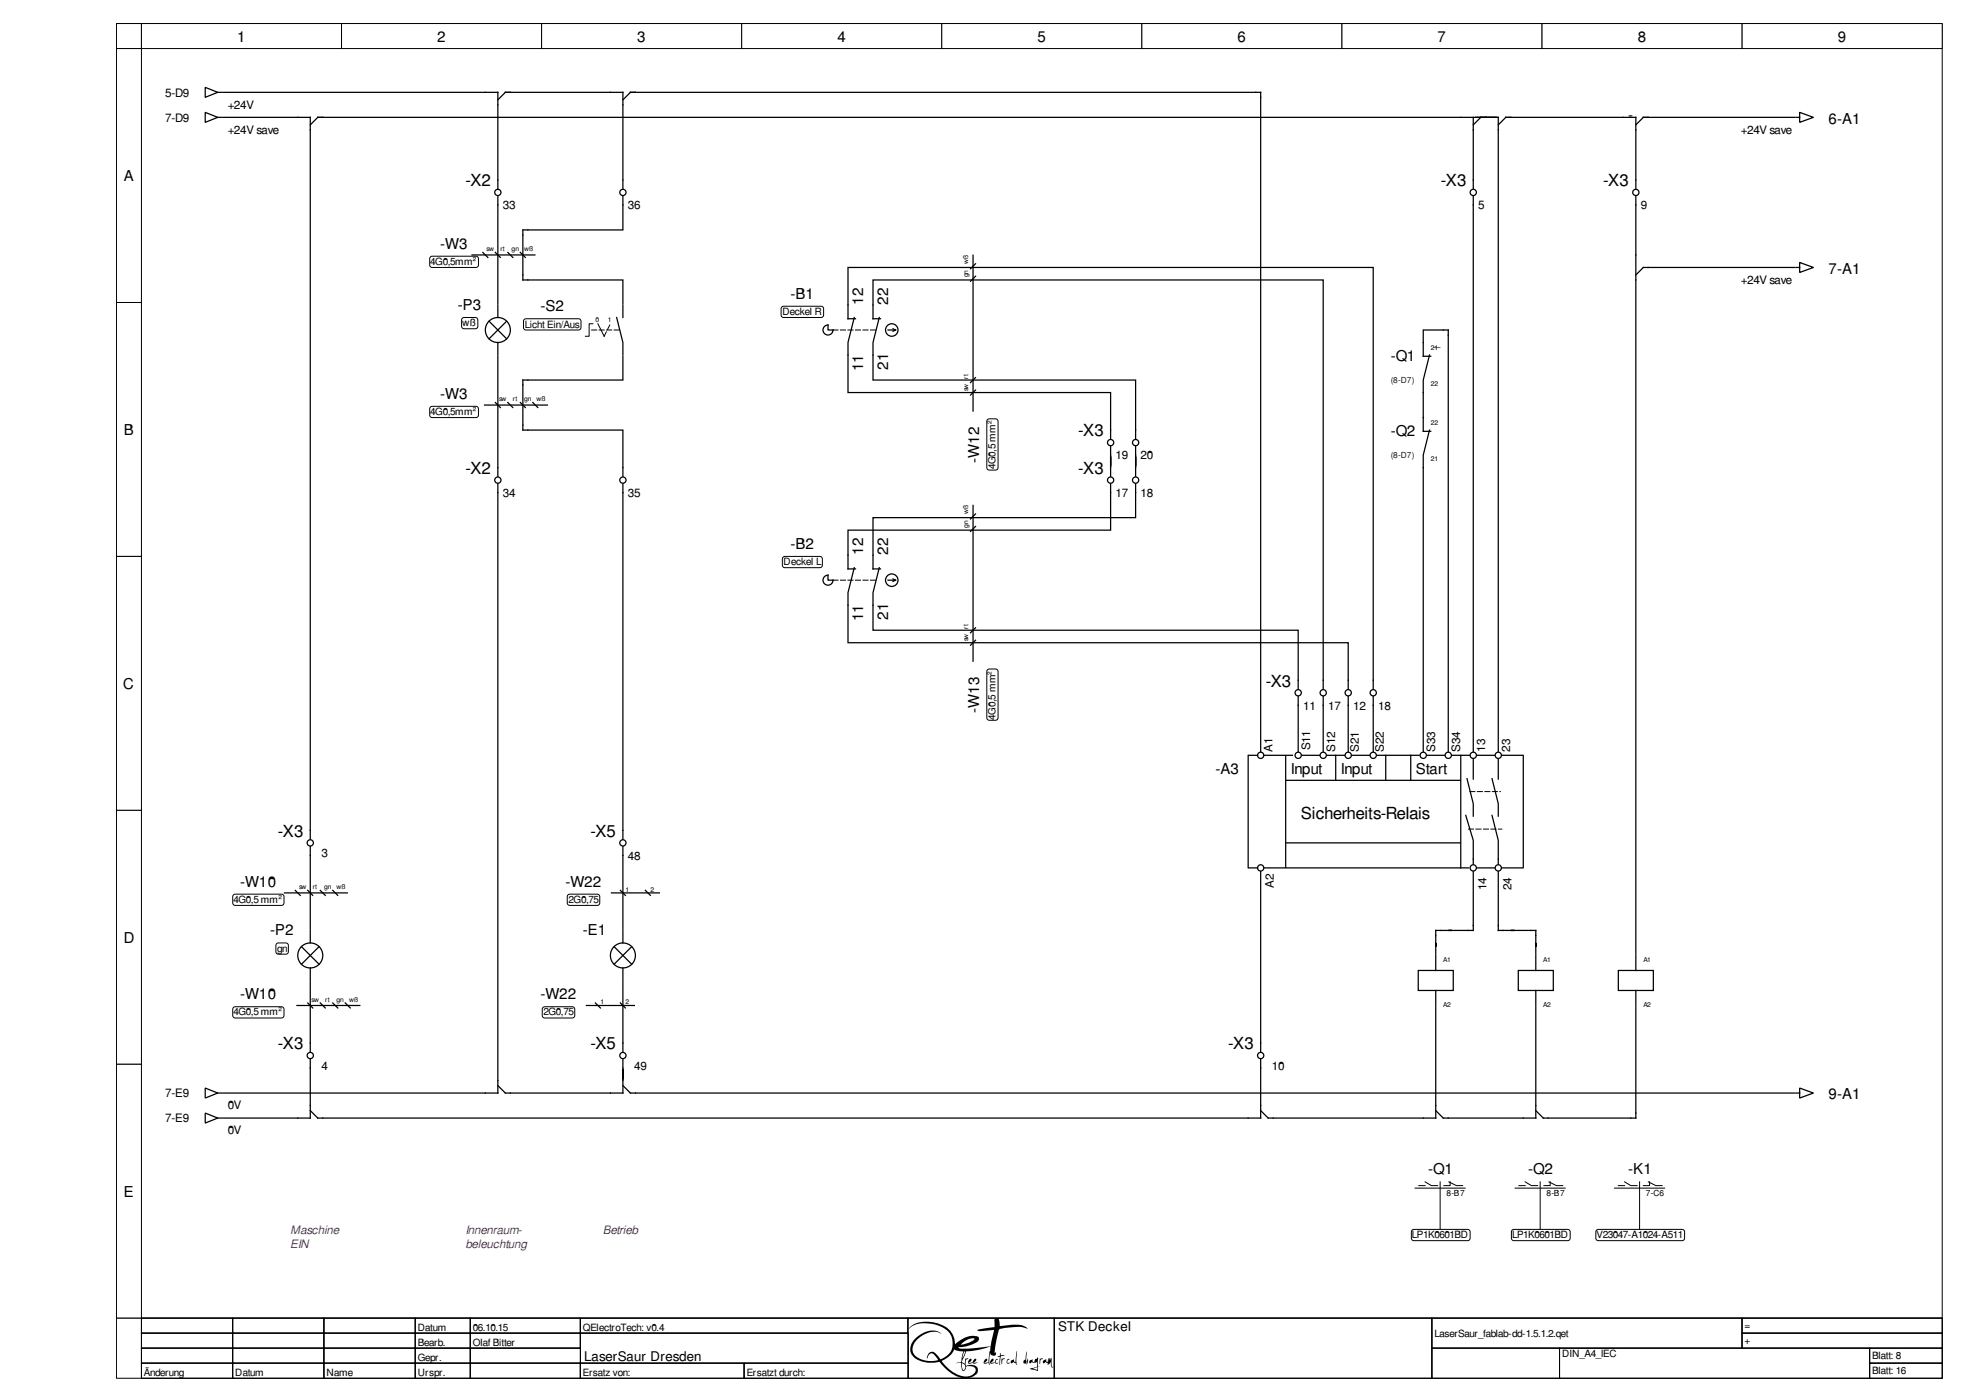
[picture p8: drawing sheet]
<svg xmlns="http://www.w3.org/2000/svg" width="420mm" height="297mm" viewBox="0 0 420 297" stroke-linecap="round" stroke-linejoin="round" font-family="sans-serif">
<path d="M24.9 5h390v276.5h-390z" fill="none" stroke="#000" stroke-width=".21"/>
<g fill="#fff" stroke="#000" stroke-width=".21">
<path d="M24.9 5h5.3v5.4h-5.3z"/>
<path d="M30.2 5h42.8v5.4h-42.8z"/>
<path d="M73 5h42.7v5.4h-42.7z"/>
<path d="M115.7 5h42.7v5.4h-42.7z"/>
<path d="M158.4 5h42.8v5.4h-42.8z"/>
<path d="M201.2 5h42.7v5.4h-42.7z"/>
<path d="M243.9 5h42.7v5.4h-42.7z"/>
<path d="M286.6 5h42.8v5.4h-42.8z"/>
<path d="M329.4 5h42.7v5.4h-42.7z"/>
<path d="M372.1 5h42.8v5.4h-42.8z"/>
<path d="M24.9 10.4h5.3v54.2h-5.3z"/>
<path d="M24.9 64.6h5.3v54.2h-5.3z"/>
<path d="M24.9 118.8h5.3v54.2h-5.3z"/>
<path d="M24.9 173h5.3v54.3h-5.3z"/>
<path d="M24.9 227.3h5.3v54.2h-5.3z"/>
<path d="M24.9 281.5h390v12.8h-390z"/>
<path d="M30.2 281.5h19.5v3.2h-19.5z"/>
</g>
<path d="M30.2 281.5h19.5v3.2h-19.5z" fill="none" stroke="#000" stroke-width=".21"/>
<path d="M49.7 281.5h19.5v3.2h-19.5z" fill="#fff" stroke="#000" stroke-width=".21"/>
<path d="M49.7 281.5h19.5v3.2h-19.5z" fill="none" stroke="#000" stroke-width=".21"/>
<path d="M69.2 281.5h19.5v3.2h-19.5z" fill="#fff" stroke="#000" stroke-width=".21"/>
<path d="M69.2 281.5h19.5v3.2h-19.5z" fill="none" stroke="#000" stroke-width=".21"/>
<path d="M88.7 281.5h11.8v3.2h-11.8z" fill="#fff" stroke="#000" stroke-width=".21"/>
<path d="M88.7 281.5h11.8v3.2h-11.8z" fill="none" stroke="#000" stroke-width=".21"/>
<path d="M100.5 281.5h23.5v3.2h-23.5z" fill="#fff" stroke="#000" stroke-width=".21"/>
<path d="M100.5 281.5h23.5v3.2h-23.5z" fill="none" stroke="#000" stroke-width=".21"/>
<path d="M124 281.5h70v3.2h-70z" fill="#fff" stroke="#000" stroke-width=".21"/>
<path d="M124 281.5h70v3.2h-70z" fill="none" stroke="#000" stroke-width=".21"/>
<path d="M194 281.5h31.2v12.8h-31.2z" fill="#fff" stroke="#000" stroke-width=".21"/>
<g fill="#000">
<path d="M207 290.3l.4-.2a.61 .61 0 0 1-.5 .9 .87 .87 0 0 0 1.2-.7l.4-.1a.76 .76 0 0 1-.6 .8l.9-.1-.7 .3-.4-.2-.8 .2-.1-.3zM211.8 290.3l.4-.1a.73 .73 0 0 1-.6 .8l.9-.1 .1-.4a.38 .38 0 0 1 .5-.3v.2h-.2l-.2 .2v.4h.6a.57 .57 0 0 1-.9 0l-.1 .1a.53 .53 0 0 1-.8-.1zM213.6 288.9l.2 .5 .5-.1 .3 .3h-.7a1.89 1.89 0 0 0-.3 1.7l-.1 .2 .1-1.8h-.5l.5-.2zM214 290l.1 .2 .3-.1 .2 .1a.69 .69 0 0 0-.5 1l-.1 .1zM215.2 290.3l.2-.1 .2 .1a.42 .42 0 0 0-.4 .3 .42 .42 0 0 0 .1 .4l.5-.1a.44 .44 0 0 1-.6 .3 .44 .44 0 0 1-.1-.7zM217.2 288.6l-.1 1.9 .1 .9-.7-.6-.4 .3-.2-.2v-.3l.6-.4 .1 .4 .3 .3zM219.3 288.6l-.1 2.1 .4-.6v.9l-.1 .2-.1-.6-.1 .8-.4-.3a.41 .41 0 0 1-.3-.4 .41 .41 0 0 1 .4-.4zM222.2 290v.2l.3-.1 .3 .1-.5 .2-.2 .9zM223 290.4l.4-.2 .1 .5 .3 .2 .1-.8 .1 .7 .2-.8 .1 .5 .3-.5 .1 1.7 .1 .2 .3-.1-.5 .2-.2-1.2-.2 .4-.1-.1-.2 .3-.1-.3-.5-.3-.5 .3v-.5z"/>
<path d="M207 290.3l-.2 .8 .3 .1 .6-.2a.83 .83 0 0 0 1.2-.1l-.8 .1-.1-.1a.53 .53 0 0 0 .4-.8l-.3 .2a.88 .88 0 0 1-1.2 .7l.6-.6-.1-.3zM207 290.3l.2-.1h.3l-.1 .4-.5 .3 .2 .1 .6-.1 .5-.7h.3a.62 .62 0 0 1-.5 .7l.1 .1 .7-.1-.7 .3-.3-.2-.9 .2-.1-.3z"/>
<path d="M211.8 290.3l-.3 .7a.87 .87 0 0 0 1 0l.4 .2 .4-.2h-.6v-.4l.2-.2h.3l-.1-.2a.46 .46 0 0 0-.6 .5v.2l-.9 .1a.66 .66 0 0 0 .5-.9zM211.9 290.2h.3a.76 .76 0 0 1-.6 .8h.2a.65 .65 0 0 0 .9-.6l.3-.2 .2 .1-.3 .1-.2 .6h.6a.49 .49 0 0 1-.8 0l-.2 .1a.53 .53 0 0 1-.8-.1z"/>
<path d="M194.5 283.3l-.5 .7 .8-.8 1.4-.5 1.4-.1 1.4 .1a6.3 6.3 0 0 1 3.7 1.8l.3 .4a3.5 3.5 0 0 1-1.2 4.9l-.9 .5-1.1-1.3a1.08 1.08 0 0 0-1.3-.1 1.08 1.08 0 0 0-.4 1.2 .92 .92 0 0 1 .7-1 .92 .92 0 0 1 1.1 .6l.5 .7a5.1 5.1 0 0 1-5.2-1.2l-.3-.9 .2-1a4.1 4.1 0 0 1 1.9-2.1l1.1-.5 1-.3h.9l1.1 .4-1.2-.6a4.9 4.9 0 0 0-4 1.3 2.72 2.72 0 0 0-.2 4.7 6 6 0 0 0 3.1 .8l1.9-.2 1.6 1.8a5 5 0 0 0 5.2 1.5l.8-.4 .5-.5a1.19 1.19 0 0 0-.1-1.3 1.19 1.19 0 0 0-1.3-.4l-1 .2-.1-1.1 .2-.3 .3-.1-.1-.2-.4 .2-.1-.1-.1 1.1-.6-.3 .9-2.3 2.8-.4 2.4-.7-.5 3.4-.8 .1 .5-.4 .1-.3-.1-.2-.5 .3-.2 .5v.2l.4 .1 .6-.2 .3 .4h.1l-.2-.7 .2-1.8 .2 .4 .6 .2a.4 .4 0 0 0 .5-.4l-.1-.3-.2 .1v-.7l.9-4.3 1.3-.3 2.9-.3 1.9 .4a1.04 1.04 0 0 0-1-.6l-2.2-.2-2.7 .3-.3-1.6a.53 .53 0 0 0-.7 0 .53 .53 0 0 0-.2 .6v1.2l-3.7 .6 .7 .3 2.9-.3-.7 3.5-5.6 .5a1.33 1.33 0 0 1-1.3-.3l1.4-.1 2.1-.7 .8-.6 .1-.7-.8-.3-1.7 .1-1.5 .8-1.1 .9-.2-1.2a5.5 5.5 0 0 0-5.3-3.6h-1.3l-1.3 .2zM194.5 283.3a6.6 6.6 0 0 1 6.2-.5l1.1 .5a4.5 4.5 0 0 1 2.2 3.8l.2-.2a4.8 4.8 0 0 1 4.7-1.4l.2 .1a1.01 1.01 0 0 1-.9 1.2 7.9 7.9 0 0 1-3.2 .9h-.3l.5 .3h1.4l5-.5 .7-3.5-2.9 .3-.7-.3 3.8-.6-.1-1.6 .2-.3h.5l.3 .2 .2 1.5 2.7-.3a4 4 0 0 1 3.1 .7l.1 .1-1.4-.3h-.8l-3.7 .4a4.9 4.9 0 0 0-.8 2.6l-.3 2.3v.3l.2-.2v.3l-.2 .4a.66 .66 0 0 1-1-.6l-.1 .5a2.81 2.81 0 0 0 .1 2h-.2l-.2-.4-.6 .2-.4-.1v-.2l.2-.5 .5-.3 .1 .2-.1 .3-.5 .4 .8-.1 .5-3.4-2.4 .7-2.8 .4-.9 2.2 .6 .4 .1-1.1 .1 .1 .5-.1v.1l-.5 .3-.1 .8 .2 .4a2.39 2.39 0 0 1 1.9-.1l.5 .5 .1 .5-.1 .6-.5 .5-1.3 .5h-1.9a10.2 10.2 0 0 1-4.4-3.4l-.4 .1a6.8 6.8 0 0 1-3.9-.3l-1-.6-.5-.6-.4-.6-.1-.8a5 5 0 0 1 4-3.8h1.5l1.2 .6a3.3 3.3 0 0 0-3.8 .2 3.6 3.6 0 0 0-2.3 3.8 3.3 3.3 0 0 0 2.3 1.7l1.7 .2 1.4-.3-.8-1-.5-.4-.7 .3-.3 .8-.1-.1a1.2 1.2 0 0 1 1.3-1.3l.8 .6 .8 .9h.2l1-.6 .8-.7 .5-.9 .1-.9a4 4 0 0 0-3.4-4.2l-1.1-.2a5.2 5.2 0 0 0-5 1.2zM205.3 287.1l1.4-1.1 1-.2 .5 .1a4.8 4.8 0 0 1-2.9 1.2zM205.3 287.1h.4l1.3-.4 1.2-.8-.5-.1-1 .2zM201.1 290.6a5.3 5.3 0 0 0 2.7-2.3v-.1a2.42 2.42 0 0 0 1.8 .4h.2l-.5 2.3h-.8l-.3 .3 .6-.2h.5a1.65 1.65 0 0 0 .5 1.8l.3-.3 .2-.4a.98 .98 0 0 1 1.4-.3 .9 .9 0 0 1 .7 .8 .9 .9 0 0 1-.6 .9l-.4 .3a5.4 5.4 0 0 1-5.5-2.2zM201.1 290.6a8.4 8.4 0 0 0 3.8 3.1 2.57 2.57 0 0 0 3.5-1 1.39 1.39 0 0 0-1.9-.9l-.4 .7-.4 .3-.3-.5-.1-1.3h-.5l-.6 .2a1.05 1.05 0 0 1 1.1-.3l.5-2.3-1.2-.1-.8-.3a4 4 0 0 1-2.4 2.3zM206 288.6h.2l-.1 .2-.5 1.3zM206 288.6l-.4 1.5 .5-1.3 .1-.2zM205.5 291.1l.6 .4 .1 .5a.39 .39 0 0 1-.1 .4 .39 .39 0 0 1-.5 .1zM205.5 291.1a1.36 1.36 0 0 0 .4 1.5l.3-.7a.84 .84 0 0 0-.7-.8z"/>
<path d="M194.5 283.3l-.5 .6 .1-.1a5.9 5.9 0 0 1 5.6-1 4.2 4.2 0 0 1 3.8 4.3 3.4 3.4 0 0 1-2.7 3.1l-1-1.2a1.06 1.06 0 0 0-1.3-.1 1.06 1.06 0 0 0-.4 1.2 .92 .92 0 0 1 .7-1 .92 .92 0 0 1 1.1 .6 .69 .69 0 0 1 .4 .8 5.3 5.3 0 0 1-5.1-1.3 2.77 2.77 0 0 1 1.2-3.6 4 4 0 0 1 4.7-.8 3.4 3.4 0 0 0-4.4 .1 3.5 3.5 0 0 0-2 4.2 5 5 0 0 0 4.9 1.9l1.1-.2a7.9 7.9 0 0 0 5.7 3.5 2.66 2.66 0 0 0 2.5-1.4 1.2 1.2 0 0 0-1.5-1.4l-1 .2-.1-.2v-1l.5-.3v-.1h-.6l-.1 1.1-.6-.3 .9-2.3 2.8-.4 2.4-.7-.1 1a1.4 1.4 0 0 0-.3 1.3l-.1 1.1-.8 .1 .5-.4 .1-.3-.2-.2-.4 .3-.2 .7 .4 .1 .6-.2 .2 .4h.2a3.5 3.5 0 0 1 0-2.5 .65 .65 0 0 0 .5 .6 .65 .65 0 0 0 .8-.4v-.3l-.3 .2v-.2v-.9l.9-4a10.9 10.9 0 0 1 6.1-.2 3.7 3.7 0 0 0-3.2-.8l-2.7 .3-.2-1.3a.52 .52 0 0 0-.6-.4 .52 .52 0 0 0-.4 .7v1.2l-3.7 .6 .7 .3 2.9-.3-.7 3.5a24.3 24.3 0 0 1-6.6 .5l-.3-.3h.3a7.1 7.1 0 0 0 4-1.4l.1-.5-.2-.3a5 5 0 0 0-4.9 1.6 4.6 4.6 0 0 0-3.8-4.5 6.4 6.4 0 0 0-5.7 .7zM205.4 287a2.7 2.7 0 0 1 2.8-1.1 4.8 4.8 0 0 1-3 1.2zM201.1 290.6a4.9 4.9 0 0 0 2.7-2.4l.8 .3 1.2 .1-.5 2.3h-.8l-.3 .3 .6-.2h.5a1.66 1.66 0 0 0 .5 1.8l.3-.3 .3-.7a1.77 1.77 0 0 1 2 .6 1.9 1.9 0 0 1-2.4 1.5 7.7 7.7 0 0 1-4.9-3.3zM205.9 288.7l.3-.1-.6 1.5zM205.5 291.1a.77 .77 0 0 1 .7 .7 .77 .77 0 0 1-.5 .8l-.2-.6z"/>
<path d="M213.6 288.9v.6l-.5 .2h.5l-.1 1.5 .1 .3 .2-1.8 .8-.1-.3-.3-.6 .1zM213.6 288.9l.1 .5 .6-.1 .3 .3a.59 .59 0 0 0-.9 .3l-.1 1.6v-1.8h-.5l.5-.2z"/>
<path d="M214 290v1.3l.1-.9 .5-.3h-.2l-.3 .1zM214 290l.1 .2 .3-.1h.2a.72 .72 0 0 0-.5 1l-.1 .2z"/>
<path d="M215.1 290.3l-.1 .7 .5 .2 .3-.3-.5 .1-.2-.1 .2-.5h.3v-.2zM215.2 290.3l.4-.1v.2h-.3l-.2 .5 .2 .1 .5-.1-.3 .3-.5-.2z"/>
<path d="M217.2 288.6l-.3 2.3a.44 .44 0 0 1-.4-.7l-.1 .2a.36 .36 0 0 0-.5 .3 .36 .36 0 0 0 .3 .4l.3-.3 .4 .3 .2 .3h.2l-.2-.4 .1-.1-.1-.2zM217.2 288.6l-.1 2.1 .1 .2-.1 .1 .2 .4-.8-.6-.3 .3a.38 .38 0 0 1-.3-.5 .38 .38 0 0 1 .5-.2l.1-.2 .1 .6 .3 .1z"/>
<path d="M219.3 288.6l-.2 1.2a.55 .55 0 0 1-.5 .8v.5h.4l.3 .3 .1-.8 .1 .6 .1-1.1-.4 .6zM219.3 288.6l-.1 2.1 .4-.6v.8l-.1 .3-.1-.6-.1 .8-.2-.2a.45 .45 0 0 1-.5-.5 .45 .45 0 0 1 .4-.4z"/>
<path d="M220 290.5l-.2 .4 .2 .2 .4-.3 .4 .2 .7-.2v1.1l-1.4 .3v.1l1.6 .5v-.9l.5-.2-.5 .1v-1.9h-.1l-.1 .3h-.4l-.1 .7-.4-.1-.1-.6zM220 290.5l.5-.3 .1 .6 .3 .1a.63 .63 0 0 1 .6-.7l.2-.3v1.9l.5-.1-.5 .2v.9l-1.7-.5 1.5-.4v-1.1l-.7 .2-.4-.2-.4 .3-.2-.2zM220.6 292.3l.9-.3v.5zM220.6 292.3l.9 .2v-.5z"/>
<path d="M220.1 290.4l-.2 .2v.5l.5-.3 .4 .2 .7-.2v1.1l-1.5 .4 1.7 .5v-.9l.4-.2-.4 .1v-1.9l-.2 .3a.64 .64 0 0 0-.6 .7l-.3-.1-.1-.6zM220.6 292.3l.9-.3v.5z"/>
<path d="M222.2 290l-.1 1.3 .2-.9 .5-.2-.3-.1-.3 .1zM222.2 290v.2l.3-.1 .3 .1-.5 .2-.2 .9z"/>
<path d="M223 290.4l-.2 .5 .1 .2 .5-.3 .4 .3v.4l.3-.4 .1 .1 .2-.4 .2 1.2 .5-.2-.3 .1-.1-.2-.1-1.7-.3 .5-.1-.5-.2 .8-.1-.8-.1 .9a.49 .49 0 0 1-.4-.7zM223 290.4l.4-.2 .1 .6 .3 .1 .1-.9 .1 .8 .2-.8 .1 .5 .3-.5 .1 1.7 .1 .2 .3-.1-.5 .2-.2-1.2-.2 .4-.1-.1-.3 .4v-.4l-.4-.3-.5 .3-.1-.2z"/>
</g>
<path d="M194 281.5h31.2v12.8h-31.2z" fill="none" stroke="#000" stroke-width=".21"/>
<path d="M225.2 281.5h80.7v12.8h-80.7z" fill="#fff" stroke="#000" stroke-width=".21"/>
<path d="M225.2 281.5h80.7v12.8h-80.7z" fill="none" stroke="#000" stroke-width=".21"/>
<path d="M305.9 281.5h66.2v6.4h-66.2z" fill="#fff" stroke="#000" stroke-width=".21"/>
<path d="M305.9 281.5h66.2v6.4h-66.2z" fill="none" stroke="#000" stroke-width=".21"/>
<path d="M372.1 281.5h42.8v3.2h-42.8z" fill="#fff" stroke="#000" stroke-width=".21"/>
<path d="M372.1 281.5h42.8v3.2h-42.8z" fill="none" stroke="#000" stroke-width=".21"/>
<path d="M30.2 284.7h19.5v3.2h-19.5z" fill="#fff" stroke="#000" stroke-width=".21"/>
<path d="M30.2 284.7h19.5v3.2h-19.5z" fill="none" stroke="#000" stroke-width=".21"/>
<path d="M49.7 284.7h19.5v3.2h-19.5z" fill="#fff" stroke="#000" stroke-width=".21"/>
<path d="M49.7 284.7h19.5v3.2h-19.5z" fill="none" stroke="#000" stroke-width=".21"/>
<path d="M69.2 284.7h19.5v3.2h-19.5z" fill="#fff" stroke="#000" stroke-width=".21"/>
<path d="M69.2 284.7h19.5v3.2h-19.5z" fill="none" stroke="#000" stroke-width=".21"/>
<path d="M88.7 284.7h11.8v3.2h-11.8z" fill="#fff" stroke="#000" stroke-width=".21"/>
<path d="M88.7 284.7h11.8v3.2h-11.8z" fill="none" stroke="#000" stroke-width=".21"/>
<path d="M100.5 284.7h23.5v3.2h-23.5z" fill="#fff" stroke="#000" stroke-width=".21"/>
<path d="M100.5 284.7h23.5v3.2h-23.5z" fill="none" stroke="#000" stroke-width=".21"/>
<path d="M124 284.7h70v6.4h-70z" fill="#fff" stroke="#000" stroke-width=".21"/>
<path d="M124 284.7h70v6.4h-70z" fill="none" stroke="#000" stroke-width=".21"/>
<path d="M372.1 284.7h42.8v3.2h-42.8z" fill="#fff" stroke="#000" stroke-width=".21"/>
<path d="M372.1 284.7h42.8v3.2h-42.8z" fill="none" stroke="#000" stroke-width=".21"/>
<path d="M30.2 287.9h19.5v3.2h-19.5z" fill="#fff" stroke="#000" stroke-width=".21"/>
<path d="M30.2 287.9h19.5v3.2h-19.5z" fill="none" stroke="#000" stroke-width=".21"/>
<path d="M49.7 287.9h19.5v3.2h-19.5z" fill="#fff" stroke="#000" stroke-width=".21"/>
<path d="M49.7 287.9h19.5v3.2h-19.5z" fill="none" stroke="#000" stroke-width=".21"/>
<path d="M69.2 287.9h19.5v3.2h-19.5z" fill="#fff" stroke="#000" stroke-width=".21"/>
<path d="M69.2 287.9h19.5v3.2h-19.5z" fill="none" stroke="#000" stroke-width=".21"/>
<path d="M88.7 287.9h11.8v3.2h-11.8z" fill="#fff" stroke="#000" stroke-width=".21"/>
<path d="M88.7 287.9h11.8v3.2h-11.8z" fill="none" stroke="#000" stroke-width=".21"/>
<path d="M100.5 287.9h23.5v3.2h-23.5z" fill="#fff" stroke="#000" stroke-width=".21"/>
<path d="M100.5 287.9h23.5v3.2h-23.5z" fill="none" stroke="#000" stroke-width=".21"/>
<path d="M305.9 287.9h27.2v6.4h-27.2z" fill="#fff" stroke="#000" stroke-width=".21"/>
<path d="M305.9 287.9h27.2v6.4h-27.2z" fill="none" stroke="#000" stroke-width=".21"/>
<path d="M333.1 287.9h66.3v6.4h-66.3z" fill="#fff" stroke="#000" stroke-width=".21"/>
<path d="M333.1 287.9h66.3v6.4h-66.3z" fill="none" stroke="#000" stroke-width=".21"/>
<path d="M399.4 287.9h15.5v3.2h-15.5z" fill="#fff" stroke="#000" stroke-width=".21"/>
<path d="M399.4 287.9h15.5v3.2h-15.5z" fill="none" stroke="#000" stroke-width=".21"/>
<path d="M30.2 291.1h19.5v3.2h-19.5z" fill="#fff" stroke="#000" stroke-width=".21"/>
<path d="M30.2 291.1h19.5v3.2h-19.5z" fill="none" stroke="#000" stroke-width=".21"/>
<path d="M49.7 291.1h19.5v3.2h-19.5z" fill="#fff" stroke="#000" stroke-width=".21"/>
<path d="M49.7 291.1h19.5v3.2h-19.5z" fill="none" stroke="#000" stroke-width=".21"/>
<path d="M69.2 291.1h19.5v3.2h-19.5z" fill="#fff" stroke="#000" stroke-width=".21"/>
<path d="M69.2 291.1h19.5v3.2h-19.5z" fill="none" stroke="#000" stroke-width=".21"/>
<path d="M88.7 291.1h11.8v3.2h-11.8z" fill="#fff" stroke="#000" stroke-width=".21"/>
<path d="M88.7 291.1h11.8v3.2h-11.8z" fill="none" stroke="#000" stroke-width=".21"/>
<path d="M100.5 291.1h23.5v3.2h-23.5z" fill="#fff" stroke="#000" stroke-width=".21"/>
<path d="M100.5 291.1h23.5v3.2h-23.5z" fill="none" stroke="#000" stroke-width=".21"/>
<path d="M124 291.1h35v3.2h-35z" fill="#fff" stroke="#000" stroke-width=".21"/>
<path d="M124 291.1h35v3.2h-35z" fill="none" stroke="#000" stroke-width=".21"/>
<path d="M159 291.1h35v3.2h-35z" fill="#fff" stroke="#000" stroke-width=".21"/>
<path d="M159 291.1h35v3.2h-35z" fill="none" stroke="#000" stroke-width=".21"/>
<path d="M399.4 291.1h15.5v3.2h-15.5z" fill="#fff" stroke="#000" stroke-width=".21"/>
<g fill="none" stroke="#000" stroke-width=".21">
<path d="M92 54.8l9.7-.1 .4 .3 .1 1.6-.1 .3-.4 .2h-9.4l-.3-.1-.2-.4v-1.4zM98.9 67.9h2.9l.3 .4-.1 1.6-.5 .3-2.6-.1-.3-.4v-1.4zM111.9 68.3l.5-.2h11.2l.4 .2 .1 1.6-.1 .3-.4 .3h-11.2l-.5-.3-.1-.3zM126.6 69.1h-.8v2.7h-.8M127.7 69.1l1.3 2.7M167.1 65.5l8.3-.1 .5 .3v1.6v.2l-.5 .3h-8l-.3-.1-.3-.4v-1.4zM92 86.8h9.7l.4 .2 .1 1.6-.1 .3-.4 .3h-9.4l-.3-.1-.2-.5v-1.3zM211.1 89.5l1.6-.1 .2 .1 .3 .5v9.9l-.1 .2-.4 .3-1.6-.1-.3-.4v-9.9zM167.4 118.9l7.7-.1 .5 .3 .1 1.6-.1 .3-.5 .2h-7.5h-.2l-.3-.5v-1.3zM211.1 142.9h1.6h.2l.3 .5v9.9l-.1 .2-.4 .3-1.6-.1-.3-.4v-9.9zM49.8 191.2l.4-.3h9.9l.5 .3 .1 1.6-.1 .3-.5 .2h-9.9h-.2l-.3-.5zM121.4 191h6.4l.3 .5-.1 1.6-.4 .2h-6.2l-.2-.5v-1.3z"/>
<path d="M49.8 215.2l.4-.2h9.9l.5 .2 .1 1.7-.1 .2-.5 .3h-9.9l-.2-.1-.3-.4zM59.2 201.4h2.1l.3 .5-.1 1.6-.4 .3-1.9-.1-.3-.5v-1.3zM116.1 215.1h6.4l.3 .4-.1 1.6-.5 .3-6.1-.1-.3-.4v-1.4zM302.3 253.7h10.7M303.1 253.2h1.3M304.4 252.4l1.3 .8h1.4M307.6 252.4v10.1M309.5 252.4l1.6 .8h1.3M309.8 252.4v.8h-1.4M323.6 253.7h10.7M324.4 253.2h1.4M325.8 252.4l1.3 .8h1.4"/>
<path d="M329 252.4v10.1M330.9 252.4l1.6 .8h1.3M331.1 252.4v.8h-1.3M344.9 253.7h10.7M345.7 253.2h1.3M347 252.4l1.4 .8h1.3M350.2 252.4v10.1M352.1 252.4l1.6 .8h1.3M352.4 252.4v.8h-1.4M301.7 262.6l11.8-.1 .5 .3v1.6v.3l-.5 .2h-11.5h-.3l-.2-.5v-1.3zM323.1 262.6l11.8-.1 .4 .3 .1 1.6-.1 .3-.4 .2h-11.5h-.3l-.3-.5v-1.3zM341.1 262.6l18.2-.1 .5 .3v1.6v.3l-.5 .2h-17.9h-.3l-.2-.5v-1.3z"/>
<path d="M399.4 291.1h15.5v3.2h-15.5z"/>
</g>
<g fill="none" stroke="#000" stroke-width=".27">
<path d="M43.8 18.7l2.7 1-2.7 1.1zM46.5 19.7h.8M47.6 19.7h58.7v20.6M43.8 24l2.7 1.1-2.7 1zM46.5 25.1h.8M47.6 25.1h18.7v154.1M66.3 26.7l1.6-1.6h246.8v15.2M106.3 21.3l1.6-1.6h25.2v20.6M133.1 21.3l1.6-1.6h134.6v140.8M314.7 26.7l1.6-1.6h3.7v135.4M315 25.1h4.8zM320 26.7l1.6-1.6h27.8v15.2"/>
<path d="M383.3 25.1h-32.3l-1.6 1.6M383.6 25.1h.8M384.4 24l3 1.1-3 1zM100.8 54.4h13.5M103.1 53.9l1.1 1.1M105.8 53.9l1.1 1.1M106.3 41.9v23M108.5 53.9l1 1.1M111.1 53.9l1.1 1.1M133.1 41.9v7.2h-21.4v9.6v1.1h21.4v5.1M207.8 54.5v33.3M208.4 56.3l-1.1 1.1"/>
<path d="M208.4 59l-1.1 1.1M314.7 41.9v118.6M349.4 41.9v161.9M383.3 57.1h-32.3l-1.6 1.6M383.6 57.1h.8M384.4 56l3 1.1-3 1.1zM104.5 68.6l3.7 3.7M106.3 76.1v25.6M106.3 65.1v2.7M106.3 73.1v2.7M108.2 68.6l-3.7 3.7M131.7 67.8l1.4 5.3v2.7"/>
<path d="M133.1 65.1v2.7M133.1 76.1v5.1h-21.4v1v9.6h21.4v9.9M176 69.8l.9-.4v1.1h1a1.07 1.07 0 0 1-1.4 1 1.07 1.07 0 0 1-.5-1.7zM182.5 67.8l-1.4 5.3v10.7h56.1v9.9M182.7 68.1h-1.6v-11h112.2v90M187.8 67.8l-1.3 5.3v8.1h56.1v12.5M188.1 68.1h-1.6v-8.3h96.1v87.3M189.7 70.5h1.6M190.8 70.2l.5 .3M191.3 70.5l-.5 .2M305.3 75.8l-1.3 5.4v10.9h1.6M305.6 76.1h-1.6v-5.6h5.4v90"/>
<path d="M103.5 86.5h13.4M105.8 86l1.1 1M108.5 86l1 1M111.2 86l1 1M113.8 86l1.1 1M208.4 80.6l-1.1 1.1M208.4 83.3l-1.1 1.1M237.2 95.3v6.4M242.6 95.3v6.4M305.3 91.8l-1.3 5.4v63.3M106.3 103.3v130.1h-58.7M133.1 103.3v75.9"/>
<path d="M207.8 107.9v33.3M208.4 109.8l-1.1 1M208.4 112.4l-1.1 1.1M237.2 103.3v9.9h-56.1v8.3h1.6M242.6 103.3v7.2h-56.1v11h1.6M176 123.3l.9-.5v1.1h1a1.07 1.07 0 0 1-1.4 1 1.07 1.07 0 0 1-.5-1.6zM182.5 121.2l-1.4 5.4v10.7h106.9v9.8M187.8 121.2l-1.3 5.4v8h90.8v12.5M189.7 123.9h1.6M190.8 123.6l.5 .3M191.3 123.9l-.5 .3M208.4 134.1l-1.1 1"/>
<path d="M208.4 136.7l-1.1 1.1M277.3 148.7v11.8M282.6 148.7v11.8M288 148.7v11.8M293.3 148.7v11.8M266.6 161.3v24M266.7 161.3h1.9M270 161.3h6.1M274.6 161.4v23.9M274.7 166.6h37.2M274.7 180h37.2M278.1 161.3h3.7"/>
<path d="M283.4 161.3h3.8M285.3 161.3v5.3M288.8 161.3h3.7M294.2 161.3h8.9M296 161.3v5.3M301.3 161.3v5.3M304.8 161.3h3.8M310.2 161.3h3.7M312 161.3v24M313.1 174.1l1.6 5.4v5M313.4 166.3l1.3 5.3v2.7M314.7 162.1v4.3"/>
<path d="M315.5 161.3h3.7M318.7 174.1l1.3 5.4v5M318.7 166.3l1.3 5.3v2.7M320 162.1v4.3M320.7 161.3h4.5M325.4 161.3v24M60.8 190.7h13.4M63.1 190.1l1 1.1M65.7 190.1l1.1 1.1M66.3 180.8v17.6M66.3 198.7v2.7M68.4 190.1l1.1 1.1"/>
<path d="M71.1 190.1l1 1.1M130.6 190.7h10.2M132.5 190.1l1.1 1.1M133.1 180.8v17.6M133.1 198.7v2.7M137.8 190.1l1.1 1.1M266.7 185.3h1.9M269.3 186.1v38.5M270 185.3h43.7M314.7 186.1v12.6h-8v5.1M315.5 185.3h3.7M320 186.1v12.6h8.1v5.1"/>
<path d="M320.7 185.3h4.5M63.4 214.7h13.5M64.4 202.2l3.8 3.7M65.7 214.2l1.1 1M66.3 209.6v15M66.3 206.7v2.7M68.2 202.2l-3.8 3.7M68.4 214.2l1.1 1M71.1 214.2l1.1 1M73.7 214.2l1.1 1M125.3 214.7h10.2M127.2 214.2l1 1"/>
<path d="M131.2 202.2l3.7 3.7M132.5 214.2l1.1 1M133.1 209.6v15M133.1 206.7v2.7M134.9 202.2l-3.7 3.7M302.9 207.2h7.5v4.3h-7.5zM306.7 204v3.2M306.7 211.5v3.2M306.7 215v23.8h-35.8l-1.6-1.6M324.3 207.2h7.5v4.3h-7.5zM328.1 204v3.2M328.1 211.5v3.2"/>
<path d="M328.1 215v23.8h-19.8l-1.6-1.6M345.7 207.2h7.5v4.3h-7.5zM349.4 204v3.2M349.4 211.5v3.2M349.4 215v23.8h-19.7l-1.6-1.6M43.8 232.3l2.7 1.1-2.7 1.1zM43.8 237.7l2.7 1.1-2.7 1zM46.5 233.4h.8M46.5 238.8h.8M66.3 226.2v12.6h-18.7M133.1 226.2v7.2h-25.2l-1.6-1.6M133.1 231.8l1.6 1.6h248.6"/>
<path d="M269.3 226.2v12.6h-201.4l-1.6-1.6M383.6 233.4h.8M384.4 232.3l3 1.1-3 1.1z"/>
<circle cx="106.3" cy="41.1" r=".67"/>
<circle cx="133.1" cy="41.1" r=".67"/>
<circle cx="314.7" cy="41.1" r=".67"/>
<circle cx="349.4" cy="41.1" r=".67"/>
<circle cx="106.3" cy="70.5" r="2.67"/>
<circle cx="190.5" cy="70.5" r="1.34"/>
<circle cx="237.2" cy="94.5" r=".67"/>
<circle cx="242.6" cy="94.5" r=".67"/>
<circle cx="106.3" cy="102.5" r=".67"/>
<circle cx="133.1" cy="102.5" r=".67"/>
<circle cx="237.2" cy="102.5" r=".67"/>
<circle cx="242.6" cy="102.5" r=".67"/>
<circle cx="190.5" cy="123.9" r="1.34"/>
<circle cx="277.3" cy="147.9" r=".67"/>
<circle cx="282.6" cy="147.9" r=".67"/>
<circle cx="288" cy="147.9" r=".67"/>
<circle cx="293.3" cy="147.9" r=".67"/>
<circle cx="66.3" cy="180" r=".67"/>
<circle cx="133.1" cy="180" r=".67"/>
<circle cx="269.3" cy="161.3" r=".67"/>
<circle cx="277.3" cy="161.3" r=".67"/>
<circle cx="282.6" cy="161.3" r=".67"/>
<circle cx="288" cy="161.3" r=".67"/>
<circle cx="293.3" cy="161.3" r=".67"/>
<circle cx="304" cy="161.3" r=".67"/>
<circle cx="309.4" cy="161.3" r=".67"/>
<circle cx="314.7" cy="161.3" r=".67"/>
<circle cx="320" cy="161.3" r=".67"/>
<circle cx="269.3" cy="185.3" r=".67"/>
<circle cx="314.7" cy="185.3" r=".67"/>
<circle cx="320" cy="185.3" r=".67"/>
<circle cx="66.3" cy="204" r="2.67"/>
<circle cx="133.1" cy="204" r="2.67"/>
<circle cx="66.3" cy="225.4" r=".67"/>
<circle cx="133.1" cy="225.4" r=".67"/>
<circle cx="269.3" cy="225.4" r=".67"/>
</g>
<path d="M129 71.8l1.4-2.7M132.3 70.5h-6.5M177.9 70.5h9.1M177.9 123.9h9.1M313.7 177.1h7.1M314 169h6.5" fill="none" stroke="#000" stroke-width=".21" stroke-dasharray="1.1 .5"/>
<g font-size="3.6">
<text x="99.4" y="39.8">-X2</text>
<text x="307.7" y="39.8">-X3</text>
<text x="342.5" y="39.8">-X3</text>
<text x="230.3" y="93.2">-X3</text>
<text x="99.4" y="101.2">-X2</text>
<text x="230.3" y="101.2">-X3</text>
<text x="270.4" y="146.6">-X3</text>
<text x="59.3" y="178.7">-X3</text>
<text x="126.1" y="178.7">-X5</text>
<text x="277.8" y="174.9">Sicherheits-Relais</text>
<text x="59.3" y="224.1">-X3</text>
<text x="126.1" y="224.1">-X5</text>
<text x="262.3" y="224.1">-X3</text>
</g>
<g font-size="3.2">
<text x="50.6" y="9">1</text>
<text x="93.4" y="9">2</text>
<text x="136.1" y="9">3</text>
<text x="178.9" y="9">4</text>
<text x="221.6" y="9">5</text>
<text x="264.3" y="9">6</text>
<text x="307.1" y="9">7</text>
<text x="349.8" y="9">8</text>
<text x="392.6" y="9">9</text>
<text x="347.8" y="25.6">-</text>
<text x="390.6" y="26.4">6-A1</text>
<text x="26.5" y="38.7">A</text>
<text x="94.1" y="53.1">-W3</text>
<text x="390.6" y="58.5">7-A1</text>
<text x="168.8" y="63.8">-B1</text>
<text x="184.3" y="65.1" transform="rotate(-90 184.3 65.1)">12</text>
<text x="189.7" y="65.1" transform="rotate(-90 189.7 65.1)">22</text>
<text x="97.8" y="66.2">-P3</text>
<text x="115.4" y="66.5">-S2</text>
<text x="297.1" y="77.1">-Q1</text>
<text x="184.3" y="79.3" transform="rotate(-90 184.3 79.3)">11</text>
<text x="189.7" y="79" transform="rotate(-90 189.7 79)">21</text>
<text x="94.1" y="85.2">-W3</text>
<text x="26.5" y="92.9">B</text>
<text x="297.1" y="93.2">-Q2</text>
<text x="209.2" y="98.8" transform="rotate(-90 209.2 98.8)">-W12</text>
<text x="168.8" y="117.2">-B2</text>
<text x="184.3" y="118.6" transform="rotate(-90 184.3 118.6)">12</text>
<text x="189.7" y="118.6" transform="rotate(-90 189.7 118.6)">22</text>
<text x="184.3" y="132.7" transform="rotate(-90 184.3 132.7)">11</text>
<text x="189.7" y="132.4" transform="rotate(-90 189.7 132.4)">21</text>
<text x="26.3" y="147.2">C</text>
<text x="209.2" y="152.2" transform="rotate(-90 209.2 152.2)">-W13</text>
<text x="259.7" y="165.3">-A3</text>
<text x="275.7" y="165.3">Input</text>
<text x="286.4" y="165.3">Input</text>
<text x="302.4" y="165.3">Start</text>
<text x="51.3" y="189.3">-W10</text>
<text x="120.8" y="189.3">-W22</text>
<text x="26.5" y="201.4">D</text>
<text x="57.7" y="199.8">-P2</text>
<text x="124.5" y="199.8">-E1</text>
<text x="51.3" y="213.4">-W10</text>
<text x="115.4" y="213.4">-W22</text>
<text x="390.6" y="234.7">9-A1</text>
<text x="305.1" y="250.8">-Q1</text>
<text x="326.4" y="250.8">-Q2</text>
<text x="347.8" y="250.8">-K1</text>
<text x="26.5" y="255.6">E</text>
</g>
<g font-size="2.9">
<text x="226" y="284.2">STK Deckel</text>
<text x="124.8" y="290.6">LaserSaur Dresden</text>
</g>
<g font-size="2.5">
<text x="35.3" y="20.7">5-D9</text>
<text x="48.6" y="23.2">+24V</text>
<text x="35.3" y="26">7-D9</text>
<text x="48.6" y="28.5">+24V save</text>
<text x="371.9" y="28.5">+24V save</text>
<text x="107.4" y="44.7">33</text>
<text x="134.1" y="44.7">36</text>
<text x="315.8" y="44.7">5</text>
<text x="350.5" y="44.7">9</text>
<text x="371.9" y="60.6">+24V save</text>
<text x="306.3" y="73.9">_</text>
<text x="238.3" y="98.1">19</text>
<text x="243.6" y="98.1">20</text>
<text x="107.4" y="106.1">34</text>
<text x="134.1" y="106.1">35</text>
<text x="238.3" y="106.1">17</text>
<text x="243.6" y="106.1">18</text>
<text x="278.4" y="151.5">11</text>
<text x="283.7" y="151.5">17</text>
<text x="289.1" y="151.5">12</text>
<text x="294.4" y="151.5">18</text>
<text x="271.8" y="160.5" transform="rotate(-90 271.8 160.5)">A1</text>
<text x="279.8" y="160.2" transform="rotate(-90 279.8 160.2)">S11</text>
<text x="285.2" y="160.5" transform="rotate(-90 285.2 160.5)">S12</text>
<text x="290.3" y="160.5" transform="rotate(-90 290.3 160.5)">S21</text>
<text x="295.6" y="160.5" transform="rotate(-90 295.6 160.5)">S22</text>
<text x="306.5" y="160.5" transform="rotate(-90 306.5 160.5)">S33</text>
<text x="311.9" y="160.5" transform="rotate(-90 311.9 160.5)">S34</text>
<text x="317.2" y="160.5" transform="rotate(-90 317.2 160.5)">13</text>
<text x="322.6" y="160.5" transform="rotate(-90 322.6 160.5)">23</text>
<text x="68.7" y="183.1">3</text>
<text x="134.1" y="183.6">48</text>
<text x="272.1" y="189.6" transform="rotate(-90 272.1 189.6)">A2</text>
<text x="317.5" y="190.1" transform="rotate(-90 317.5 190.1)">14</text>
<text x="322.8" y="190.1" transform="rotate(-90 322.8 190.1)">24</text>
<text x="68.7" y="228.5">4</text>
<text x="135.5" y="228.5">49</text>
<text x="271.7" y="228.5">10</text>
<text x="35.3" y="234.3">7-E9</text>
<text x="35.3" y="239.7">7-E9</text>
<text x="48.6" y="236.9">0V</text>
<text x="48.6" y="242.2">0V</text>
</g>
<g font-size="2.5" fill="#800080">
<text x="62" y="263.6">Maschine</text>
<text x="99.4" y="263.6">Innenraum-</text>
<text x="128.8" y="263.6">Betrieb</text>
<text x="62" y="266.5">EIN</text>
<text x="99.4" y="266.5">beleuchtung</text>
</g>
<g font-size="2.1">
<text x="91.9" y="56.6">4G0,5mm²</text>
<text x="98.7" y="69.7">wß</text>
<text x="112.1" y="69.9">Licht Ein/Aus</text>
<text x="167.1" y="67.3">Deckel R</text>
<text x="91.9" y="88.6">4G0,5mm²</text>
<text x="212.7" y="100.3" transform="rotate(-90 212.7 100.3)">4G0,5 mm²</text>
<text x="167.4" y="120.7">Deckel L</text>
<text x="212.7" y="153.7" transform="rotate(-90 212.7 153.7)">4G0,5 mm²</text>
<text x="49.8" y="192.8">4G0,5 mm²</text>
<text x="121.4" y="192.8">2G0,75</text>
<text x="59.2" y="203.2">gn</text>
<text x="49.8" y="216.9">4G0,5 mm²</text>
<text x="116.1" y="216.9">2G0,75</text>
<text x="301.6" y="264.4">LP1K0601BD</text>
<text x="323" y="264.4">LP1K0601BD</text>
<text x="341" y="264.4">V23047-A1024-A511</text>
<text x="89.2" y="284.2">Datum</text>
<text x="89.2" y="287.4">Bearb.</text>
<text x="101" y="284.2">06.10.15</text>
<text x="101" y="287.4">Olaf Bitter</text>
<text x="124.5" y="284.2">QElectroTech: v0.4</text>
<text x="306.4" y="285.5">LaserSaur_fablab-dd-1.5.1.2.qet</text>
<text x="372.7" y="283.9">=</text>
<text x="372.7" y="287.1">+</text>
<text x="30.7" y="293.8">Änderung</text>
<text x="50.2" y="293.8">Datum</text>
<text x="69.7" y="293.8">Name</text>
<text x="89.2" y="290.6">Gepr.</text>
<text x="89.2" y="293.8">Urspr.</text>
<text x="124.5" y="293.8">Ersatz von:</text>
<text x="159.5" y="293.8">Ersatzt durch:</text>
<text x="333.7" y="289.8">DIN_A4_IEC</text>
<text x="399.9" y="290.3">Blatt: 8</text>
<text x="399.9" y="293.5">Blatt: 16</text>
</g>
<g font-size="1.8" fill="#1f1c1b">
<text x="297.1" y="81.7">(8-D7)</text>
<text x="297.1" y="97.7">(8-D7)</text>
</g>
<g font-size="1.8">
<text x="309" y="255.3">8-B7</text>
<text x="330.3" y="255.3">8-B7</text>
<text x="351.6" y="255.3">7-C6</text>
</g>
<g font-size="1.4">
<text x="103.9" y="53.6">sw</text>
<text x="106.9" y="53.6">rt</text>
<text x="109.3" y="53.6">gn</text>
<text x="112" y="53.6">wß</text>
<text x="206.8" y="59.3" transform="rotate(-90 206.8 59.3)">gn</text>
<text x="206.8" y="56.3" transform="rotate(-90 206.8 56.3)">wß</text>
<text x="127.2" y="68.7">0</text>
<text x="129.8" y="68.7">1</text>
<text x="305.6" y="74.7">21</text>
<text x="206.8" y="83.6" transform="rotate(-90 206.8 83.6)">sw</text>
<text x="206.8" y="80.9" transform="rotate(-90 206.8 80.9)">rt</text>
<text x="305.6" y="82.5">22</text>
<text x="106.6" y="85.7">sw</text>
<text x="109.5" y="85.7">rt</text>
<text x="112" y="85.7">gn</text>
<text x="114.6" y="85.7">wß</text>
<text x="305.6" y="90.8">22</text>
<text x="305.6" y="98.5">21</text>
<text x="206.8" y="112.7" transform="rotate(-90 206.8 112.7)">gn</text>
<text x="206.8" y="109.7" transform="rotate(-90 206.8 109.7)">wß</text>
<text x="206.8" y="137" transform="rotate(-90 206.8 137)">sw</text>
<text x="206.8" y="134.3" transform="rotate(-90 206.8 134.3)">rt</text>
<text x="63.9" y="189.9">sw</text>
<text x="66.8" y="189.9">rt</text>
<text x="69.2" y="189.9">gn</text>
<text x="71.9" y="189.9">wß</text>
<text x="133.6" y="190.4">1</text>
<text x="138.9" y="190.4">2</text>
<text x="308.3" y="205.5">A1</text>
<text x="329.7" y="205.5">A1</text>
<text x="351" y="205.5">A1</text>
<text x="66.5" y="213.9">sw</text>
<text x="69.5" y="213.9">rt</text>
<text x="71.9" y="213.9">gn</text>
<text x="74.6" y="213.9">wß</text>
<text x="128.2" y="214.4">1</text>
<text x="133.6" y="214.4">2</text>
<text x="308.3" y="215.1">A2</text>
<text x="329.7" y="215.1">A2</text>
<text x="351" y="215.1">A2</text>
</g>
</svg>
